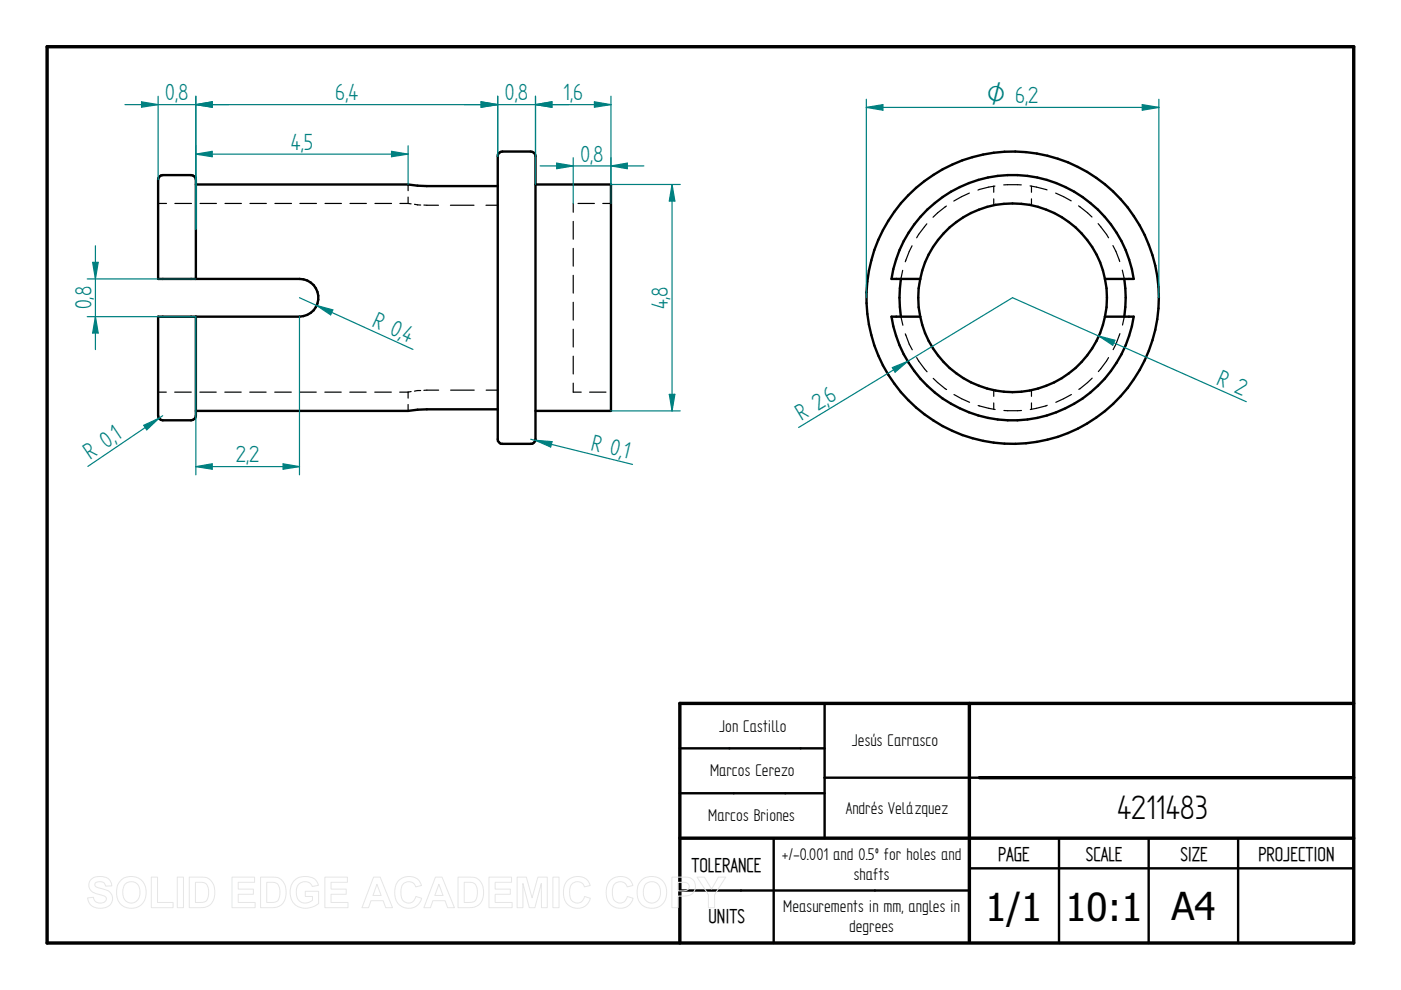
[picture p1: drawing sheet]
<svg xmlns="http://www.w3.org/2000/svg" width="297mm" height="210mm" viewBox="0 0 297 210" stroke-linecap="round" stroke-linejoin="round" font-family="sans-serif">
<path d="M10 9.9h277v190h-277zM205.5 149.1v50.5M287 149.1h-142.9v50.8M144.1 177.7h142.9M207.6 164.9h79.4" fill="none" stroke="#000" stroke-width=".72"/>
<g fill="none" stroke="#000" stroke-width=".51">
<path d="M41.5 39.1h45l4 .4h15M105.8 32.4l.7-.3h6a1.01 1.01 0 0 1 1 1v60a1.01 1.01 0 0 1-1 1h-6a1.01 1.01 0 0 1-1-1v-60l.1-.4zM113.5 39.1h16v48h-16M41.5 59.1v-21a1.01 1.01 0 0 0-1-1h-6a1.01 1.01 0 0 0-1 1v21h30a4 4 0 0 1 4 4 4 4 0 0 1-4 4h-30v21a1.01 1.01 0 0 0 1 1h6a1.01 1.01 0 0 0 1-1v-21M191 59.1a27.2 27.2 0 0 0 0 8M195.1 59.1a19.1 19.1 0 0 0 0 8M195.1 59.1a20 20 0 0 1 19.6-16 20 20 0 0 1 19.6 16M195.1 59.1h-6.1a26 26 0 0 1 25.7-22 26 26 0 0 1 25.7 22h-6.1M234.3 59.1a19.1 19.1 0 0 1 0 8M238.4 59.1a27.1 27.1 0 0 1 0 8M195.1 67.1h-6.1a26 26 0 0 0 25.7 22 26 26 0 0 0 25.7-22h-6.1M195.1 67.1a20 20 0 0 0 19.6 16 20 20 0 0 0 19.6-16"/>
<path d="M105.5 86.8h-15l-4 .3h-45M144.1 158.7h30.7M174.8 149.1v28.6M144.1 168.2h30.7M164 177.7v22.2M207.6 164.9h-32.8M224.5 177.7v22.2M243.5 177.7v22.2M262.5 177.7v22.2M144.1 188.8h61.4M205.5 184.1h81.5"/>
<circle cx="214.7" cy="63.1" r="31"/>
</g>
<g fill="none" stroke="#000" stroke-width=".25">
<path d="M86.5 39.1v1.3M210.7 39.5v1.3M210.9 39.5l-3.6 .8M216.5 39.2h-3.7M218.4 39.4l3.6 .9M218.7 39.5v1.3M33.5 43.1h1.8M37.1 43.1h3.5M42.4 43.1h3.5M47.7 43.1h3.5M53 43.1h3.5M58.3 43.1h3.5"/>
<path d="M63.6 43.1h3.5M68.9 43.1h3.5M74.2 43.1h3.5M79.5 43.1h3.5M84.8 43.1h1.7M86.5 41.8v1.3M86.5 43.1l.7 .1M87.9 43.3l1.3 .2M89.9 43.5h3.1M95.5 43.5h5M103 43.5h2.5M121.5 43.1v1.9"/>
<path d="M121.5 46.9v3.8M121.5 52.7v3.7M121.5 58.4v3.7M122.6 43.1h3.4M127.8 43.1h1.7M191 59.4h.1M191 59.2h.1M191.4 57.3l-.4 1.8M193.4 52.1l-1.5 3.4M195.1 59.1l-.1 .4M196.5 47.5l-2.2 2.9M200.7 43.7l-2.9 2.4"/>
<path d="M205.5 40.9l-3.3 1.7M210.7 42.2v1.3M218.7 42.2v1.3M223.8 40.9l3.3 1.7M228.7 43.6l2.8 2.4M232.8 47.4l2.2 3M234.3 59.1l.1 .5M236 52.1l1.4 3.4M238 57.3l.4 2.5M121.5 64.1v3.8M121.5 69.8v3.8M121.5 75.5v3.8"/>
<path d="M190.8 65.9l.1 .4M191 66.8l.4 2.2M191.9 70.8l.9 2.2 .6 1.2M194.3 75.8l2.3 3M194.9 60v.5M195 66.5v.2M195.1 66.9v.2M234.3 67v.1M234.4 66.6v.2M234.4 60.2l.1 .4M235 75.8l-2.1 3M237.4 70.7l-1.4 3.4"/>
<path d="M238.4 66.6l-.4 2.3M238.5 65.7v.4M238.5 60.6l.1 .7M33.5 83.1h1.8M37 83.1h3.6M42.4 83.1h3.4M47.7 83.1h3.4M53 83.1h3.4M58.2 83.1h3.6M63.5 83.1h3.6M68.9 83.1h3.4M74.2 83.1h3.4"/>
<path d="M79.5 83.1h3.5M86.5 83.1v1.3M86.5 85.8v1.3M87.2 83l-2.5 .1M89.2 82.8l-1.3 .1M93 82.7l-3.1 .1M95.5 82.7h5M103.1 82.7h2.4M121.5 81.2v1.9h1.7M125 83.1h3.5M197.9 80.2l2.8 2.4M202.3 83.7l3.3 1.6"/>
<path d="M207.4 86l3.6 .8M210.7 82.7v1.3M210.7 85.4v1.4M212.8 87h3.8M218.7 82.7v1.3M218.7 85.4v1.4M222 85.9l-3.6 .9M227.2 83.7l-3.3 1.6M231.6 80.2l-2.9 2.3"/>
</g>
<path d="M183.7 21v42.1M242.2 22.2l3.5 .6-3.5 .6zM245.7 21v42.1" fill="none" stroke="#008080" stroke-width=".25"/>
<path d="M242.2 22.2l3.5 .6-3.5 .6z" fill="#008080"/>
<path d="M183.7 22.8l3.5-.6v1.2z" fill="none" stroke="#008080" stroke-width=".25"/>
<path d="M183.7 22.8l3.5-.6v1.2z" fill="#008080"/>
<path d="M183.7 22.8h62M41.5 67.1v33.6M63.5 67.1v33.6M60 98.3l3.5 .6-3.5 .6z" fill="none" stroke="#008080" stroke-width=".25"/>
<path d="M60 98.3l3.5 .6-3.5 .6z" fill="#008080"/>
<path d="M41.5 98.9l3.5-.6v1.2z" fill="none" stroke="#008080" stroke-width=".25"/>
<path d="M41.5 98.9l3.5-.6v1.2z" fill="#008080"/>
<path d="M129.5 39.1h14.7M142.5 39.1l.6 3.5h-1.2zM41.5 98.9h22M129.5 87.1h14.7" fill="none" stroke="#008080" stroke-width=".25"/>
<path d="M142.5 39.1l.6 3.5h-1.2z" fill="#008080"/>
<path d="M141.9 83.6h1.2l-.6 3.5z" fill="none" stroke="#008080" stroke-width=".25"/>
<path d="M141.9 83.6h1.2l-.6 3.5z" fill="#008080"/>
<path d="M142.5 39.1v48M63.5 63.1l24 11M67.1 64.8l3.5 .9-.5 1.1z" fill="none" stroke="#008080" stroke-width=".25"/>
<path d="M67.1 64.8l3.5 .9-.5 1.1z" fill="#008080"/>
<path d="M18.5 59.1h23M19.6 55.6h1.2l-.6 3.5zM18.5 67.1h23" fill="none" stroke="#008080" stroke-width=".25"/>
<path d="M19.6 55.6h1.2l-.6 3.5z" fill="#008080"/>
<path d="M20.2 67.1l.6 3.5h-1.2z" fill="none" stroke="#008080" stroke-width=".25"/>
<path d="M20.2 67.1l.6 3.5h-1.2z" fill="#008080"/>
<path d="M41.5 20.4v17.7M41.5 22.2l3.5-.6v1.1zM105.5 20.4v12.7M20.2 52.1v22" fill="none" stroke="#008080" stroke-width=".25"/>
<path d="M41.5 22.2l3.5-.6v1.1z" fill="#008080"/>
<path d="M102 21.6l3.5 .6-3.5 .5z" fill="none" stroke="#008080" stroke-width=".25"/>
<path d="M102 21.6l3.5 .6-3.5 .5z" fill="#008080"/>
<path d="M41.5 22.2h64M113.5 20.4v18.7M126 21.6l3.5 .6-3.5 .5zM129.5 20.4v18.7" fill="none" stroke="#008080" stroke-width=".25"/>
<path d="M126 21.6l3.5 .6-3.5 .5z" fill="#008080"/>
<path d="M113.5 22.2l3.5-.6v1.1z" fill="none" stroke="#008080" stroke-width=".25"/>
<path d="M113.5 22.2l3.5-.6v1.1z" fill="#008080"/>
<path d="M113.5 22.2h16M214.7 63.1l49.5 22.1M233 71.2l3.4 .9-.5 1.1z" fill="none" stroke="#008080" stroke-width=".25"/>
<path d="M233 71.2l3.4 .9-.5 1.1z" fill="#008080"/>
<path d="M30 21.6l3.5 .6-3.5 .5zM33.5 20.4v17.7M41.5 20.4v28.2" fill="none" stroke="#008080" stroke-width=".25"/>
<path d="M30 21.6l3.5 .6-3.5 .5z" fill="#008080"/>
<path d="M41.5 22.2l3.5-.6v1.1z" fill="none" stroke="#008080" stroke-width=".25"/>
<path d="M41.5 22.2l3.5-.6v1.1z" fill="#008080"/>
<path d="M26.5 22.2h22M102 21.6l3.5 .6-3.5 .5zM105.5 20.4v12.7M113.5 20.4v12.7" fill="none" stroke="#008080" stroke-width=".25"/>
<path d="M102 21.6l3.5 .6-3.5 .5z" fill="#008080"/>
<path d="M113.5 22.2l3.5-.6v1.1z" fill="none" stroke="#008080" stroke-width=".25"/>
<path d="M113.5 22.2l3.5-.6v1.1z" fill="#008080"/>
<path d="M98.5 22.2h22M189.2 77.9l3.2-1.3-2.6 2.3zM214.7 63.1l-45.4 27.5" fill="none" stroke="#008080" stroke-width=".25"/>
<path d="M189.2 77.9l3.2-1.3-2.6 2.3z" fill="#008080"/>
<path d="M112.5 93.1l21.6 5.4M113.5 93.3l3.5 .3-.2 1.2z" fill="none" stroke="#008080" stroke-width=".25"/>
<path d="M113.5 93.3l3.5 .3-.2 1.2z" fill="#008080"/>
<path d="M30.5 90.2l3.2-1.5-2.6 2.4zM34.5 88.1l-15.9 10.8" fill="none" stroke="#008080" stroke-width=".25"/>
<path d="M30.5 90.2l3.2-1.5-2.6 2.4z" fill="#008080"/>
<path d="M121.5 33.4v9.7M129.5 35.2l3.5-.6v1.2zM129.5 33.4v9.7" fill="none" stroke="#008080" stroke-width=".25"/>
<path d="M129.5 35.2l3.5-.6v1.2z" fill="#008080"/>
<path d="M118 34.6l3.5 .6-3.5 .6z" fill="none" stroke="#008080" stroke-width=".25"/>
<path d="M118 34.6l3.5 .6-3.5 .6z" fill="#008080"/>
<path d="M41.5 30.9v17.7M83 32.1l3.5 .6-3.5 .5zM86.5 30.9v8.2M114.5 35.2h22" fill="none" stroke="#008080" stroke-width=".25"/>
<path d="M83 32.1l3.5 .6-3.5 .5z" fill="#008080"/>
<path d="M41.5 32.7l3.5-.6v1.1z" fill="none" stroke="#008080" stroke-width=".25"/>
<path d="M41.5 32.7l3.5-.6v1.1z" fill="#008080"/>
<path d="M41.5 32.7h45" fill="none" stroke="#008080" stroke-width=".25"/>
<g fill="none" stroke="#e6e6e6" stroke-width=".21">
<path d="M19.3 186.5a3.1 3.1 0 0 1 4 .2l.4 1.1-1.3 .1a1.28 1.28 0 0 0-1-1 1.28 1.28 0 0 0-1.3 .5v.4a5.6 5.6 0 0 0 2.5 .9 1.98 1.98 0 0 1 1.2 2.4 1.98 1.98 0 0 1-2.2 1.5 2.48 2.48 0 0 1-3-2.2l1.2-.2a1.44 1.44 0 0 0 1.3 1.3 1.44 1.44 0 0 0 1.5-.9 1.18 1.18 0 0 0-1.4-.9 2.36 2.36 0 0 1-2.4-2l.1-.7zM25.8 186.5a3.3 3.3 0 0 1 3.9-.1 3.3 3.3 0 0 1 1.2 3.8 3.2 3.2 0 0 1-3.8 2.3 3.2 3.2 0 0 1-2.4-3.8 3 3 0 0 1 1.1-2.2zM26.5 187.5a1.87 1.87 0 0 1 2.2-.4 1.87 1.87 0 0 1 1 2.1 1.87 1.87 0 0 1-1.8 2.3 1.87 1.87 0 0 1-1.9-2.3l.1-.8zM32.1 186h1.3v5.3h3.3v1.1h-4.6zM37.6 186h1.3v6.4h-1.3zM40.1 186h2.4a2.79 2.79 0 0 1 3 3.3 2.79 2.79 0 0 1-2.9 3.1h-2.5zM41.4 187.1a2.64 2.64 0 0 1 2.5 .5 3.3 3.3 0 0 1-.3 3.5l-.8 .2h-1.4zM49.2 186h4.8v1.1h-3.5v1.4h3.2v1.1h-3.2v1.7h3.6v1.1h-4.9zM55.2 186h2.4a2.79 2.79 0 0 1 3.1 3.3 2.79 2.79 0 0 1-3 3.1h-2.5zM56.6 187.1a2.64 2.64 0 0 1 2.4 .5 3.3 3.3 0 0 1-.3 3.5l-.8 .2h-1.3zM62.3 186.8a3.6 3.6 0 0 1 4.6-.2l.6 1.1-1.3 .3a1.8 1.8 0 0 0-2.2-1 1.8 1.8 0 0 0-1.2 2.1 2.01 2.01 0 0 0 1.1 2.2 2.01 2.01 0 0 0 2.3-.4v-.8h-1.5v-1.1h2.9v2.6a3.8 3.8 0 0 1-5.5-.3 4 4 0 0 1 .2-4.5zM68.9 186h4.8v1.1h-3.5v1.4h3.2v1.1h-3.2v1.7h3.6v1.1h-4.9z"/>
<path d="M79.2 186h1.4l2.6 6.4h-1.4l-.6-1.4h-2.5l-.6 1.4h-1.4zM79.9 187.5l.9 2.4h-1.7zM84.5 186.7a2.87 2.87 0 0 1 4.9 1l-1.3 .3a1.6 1.6 0 0 0-1.8-1 1.6 1.6 0 0 0-1.3 1.7 2.19 2.19 0 0 0 1.3 2.7 1.55 1.55 0 0 0 1.9-1.3l1.2 .4a2.93 2.93 0 0 1-3.4 2 2.93 2.93 0 0 1-2.3-3.3v-.6a3.2 3.2 0 0 1 .8-1.9zM92.3 186h1.4l2.6 6.4h-1.4l-.5-1.4h-2.6l-.5 1.4h-1.4zM93 187.5l.9 2.4h-1.7zM97.1 186h2.4a2.79 2.79 0 0 1 3 3.3 2.79 2.79 0 0 1-2.9 3.1h-2.5zM98.4 187.1a2.64 2.64 0 0 1 2.4 .5 3.3 3.3 0 0 1-.2 3.5l-.9 .2h-1.3zM103.7 186h4.8v1.1h-3.5v1.4h3.2v1.1h-3.2v1.7h3.6v1.1h-4.9zM109.6 186h2l1.2 4.4 1.2-4.4h2v6.4h-1.2v-5.1l-1.4 5.1h-1.2l-1.3-5.1v5.1h-1.3zM117.2 186h1.3v6.4h-1.3zM120.3 186.7a2.87 2.87 0 0 1 4.8 1l-1.2 .3a1.6 1.6 0 0 0-1.9-1 1.6 1.6 0 0 0-1.2 1.7 2.19 2.19 0 0 0 1.3 2.7 1.55 1.55 0 0 0 1.8-1.3l1.3 .4a2.93 2.93 0 0 1-3.5 2 2.93 2.93 0 0 1-2.2-3.3v-.6a3.2 3.2 0 0 1 .8-1.9zM129.3 186.7a2.87 2.87 0 0 1 4.9 1l-1.2 .3a1.6 1.6 0 0 0-1.9-1 1.6 1.6 0 0 0-1.3 1.7 2.19 2.19 0 0 0 1.3 2.7 1.55 1.55 0 0 0 1.9-1.3l1.2 .4a2.93 2.93 0 0 1-3.4 2 2.93 2.93 0 0 1-2.3-3.3l.1-.6a3.2 3.2 0 0 1 .7-1.9z"/>
<path d="M136.2 186.5a3.3 3.3 0 0 1 3.9-.1 3.3 3.3 0 0 1 1.1 3.8 3.2 3.2 0 0 1-3.7 2.3 3.2 3.2 0 0 1-2.4-3.8 3 3 0 0 1 1.1-2.2zM136.9 187.5a1.87 1.87 0 0 1 2.2-.4 1.87 1.87 0 0 1 .9 2.1 1.87 1.87 0 0 1-1.8 2.3 1.87 1.87 0 0 1-1.8-2.3l.1-.8zM142.4 186h2.1a2.5 2.5 0 0 1 2.7 1 2.08 2.08 0 0 1-.1 2.2 2.08 2.08 0 0 1-2.1 .8h-1.2v2.4h-1.4zM143.8 187.1h.6a1.28 1.28 0 0 1 1.7 .9 1.22 1.22 0 0 1-1.6 .9h-.7zM147.8 186h1.5l1.6 2.5 1.4-2.5h1.6l-2.4 3.7v2.7h-1.3v-2.7z"/>
</g>
<g font-size="8.1">
<text x="236.9" y="173.7">4211483</text>
<text x="208.9" y="195.3">1/1</text>
<text x="225.9" y="195.3">10:1</text>
<text x="248.4" y="195.1">A4</text>
</g>
<g font-size="5.6" fill="#008080">
<text x="35" y="21.3">0,8</text>
<text x="71.1" y="21.3">6,4</text>
<text x="107.1" y="21.3">0,8</text>
<text x="119.4" y="21.3">1,6</text>
<text x="61.7" y="31.8">4,5</text>
<text x="123.1" y="34.3">0,8</text>
<text x="19.4" y="65.6" transform="rotate(-90 19.4 65.6)">0,8</text>
<text x="141.6" y="65.6" transform="rotate(-90 141.6 65.6)">4,8</text>
<text x="78.7" y="69.1" transform="rotate(24 78.7 69.1)">R 0,</text>
<text x="84.9" y="71.9" transform="rotate(24 84.9 71.9)">4</text>
<text x="257.7" y="81.3" transform="rotate(24 257.7 81.3)">R 2</text>
<text x="169.9" y="89.3" transform="rotate(-31 169.9 89.3)">R 2,</text>
<text x="175.8" y="85.7" transform="rotate(-31 175.8 85.7)">6</text>
<text x="24.8" y="93.6" transform="rotate(-34 24.8 93.6)">1</text>
<text x="125.1" y="95.3" transform="rotate(14 125.1 95.3)">R 0,</text>
<text x="19.1" y="97.5" transform="rotate(-34 19.1 97.5)">R 0,</text>
<text x="50" y="98">2,2</text>
<text x="131.7" y="96.9" transform="rotate(14 131.7 96.9)">1</text>
</g>
<text font-size="5.4" fill="#008080" x="209.2" y="21.9">O 6,2</text>
<g font-size="4.8">
<text x="146.6" y="184.8">TOLERANCE</text>
<text x="211.6" y="182.5">PAGE</text>
<text x="230.2" y="182.5">SCALE</text>
<text x="250.3" y="182.5">SIZE</text>
<text x="266.8" y="182.5">PROJECTION</text>
<text x="150.2" y="195.8">UNITS</text>
</g>
<g font-size="4.1">
<text x="152.5" y="155.1">Jon Castillo</text>
<text x="180.6" y="158.2">Jesús Carrasco</text>
<text x="150.5" y="164.5">Marcos Cerezo</text>
<text x="179.3" y="172.6">Andrés Velázquez</text>
<text x="150.2" y="174.1">Marcos Briones</text>
<text x="165.8" y="182.4">+/-0.001 and 0.5º for holes and</text>
<text x="181" y="186.6">shafts</text>
<text x="166.1" y="193.5">Measurements in mm, angles in</text>
<text x="180" y="197.6">degrees</text>
</g>
</svg>
